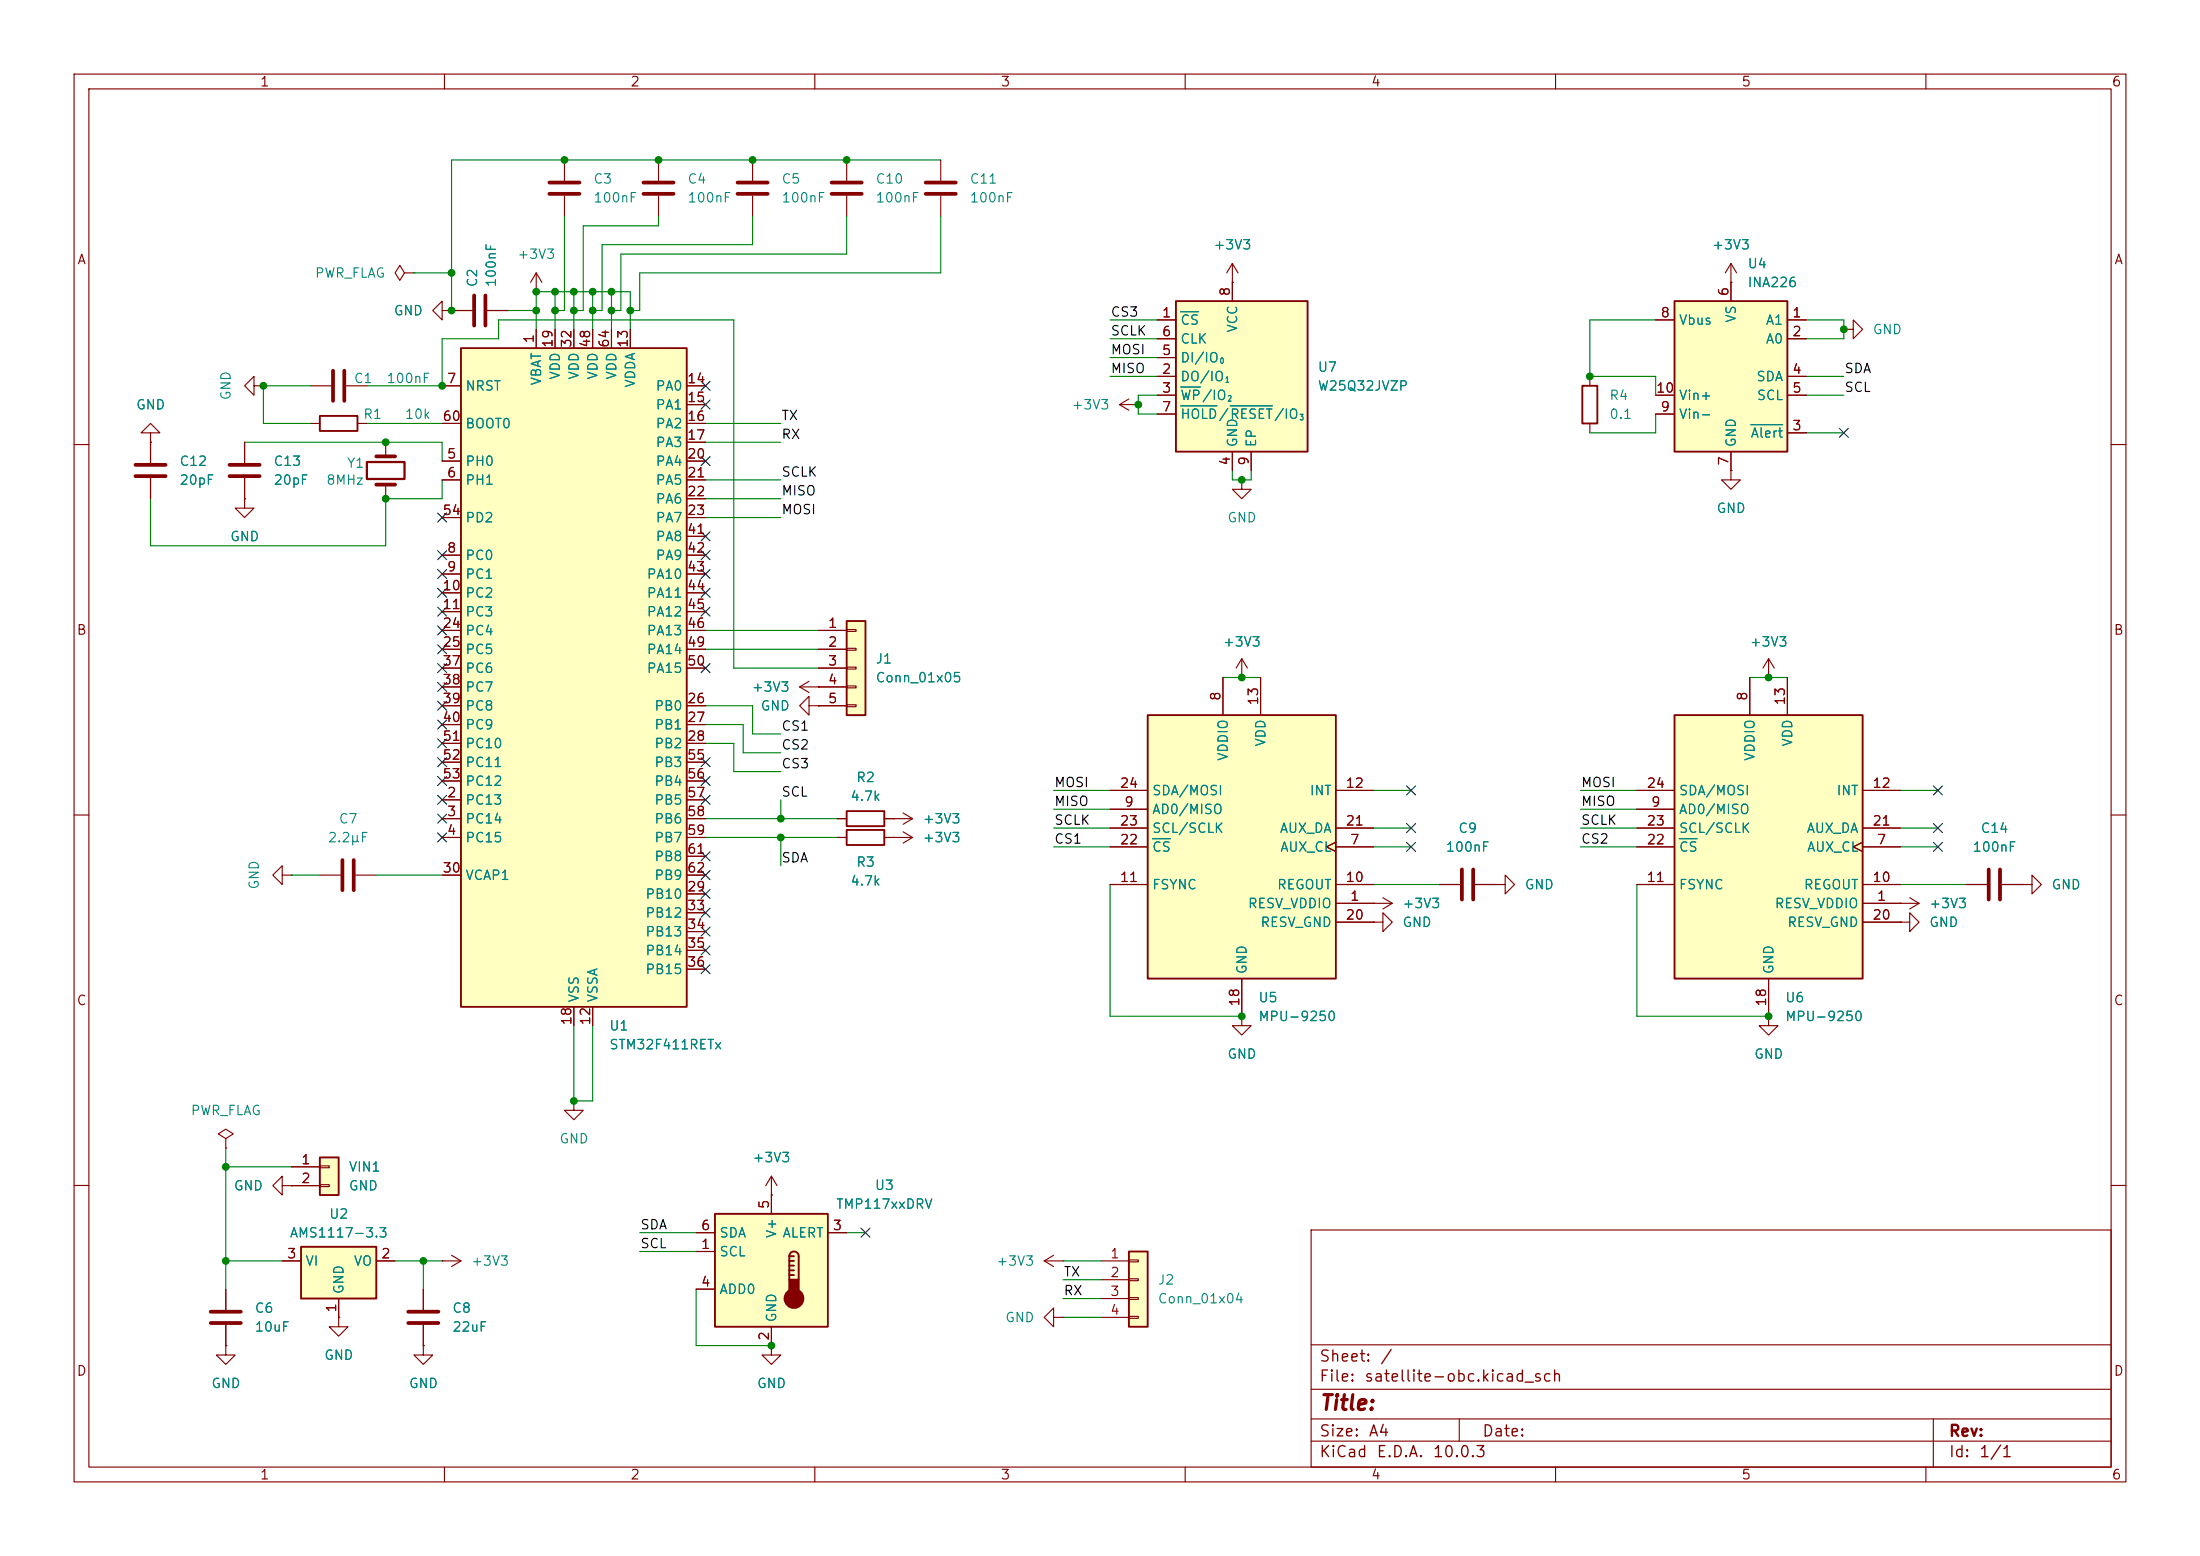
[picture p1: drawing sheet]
<svg xmlns="http://www.w3.org/2000/svg" width="297mm" height="210mm" viewBox="0 0 297 210" stroke-linecap="round" stroke-linejoin="round" font-family="sans-serif">
<g fill="none" stroke="#840000" stroke-width=".15">
<path d="M10 10h277v190h-277zM12 12h273v186h-273zM60 10v2M110 10v2M160 10v2M210 10v2M260 10v2M10 60h2M285 60h2M10 110h2M285 110h2M30.5 153.7l1-.7-1-.6-1 .6 1 .7v1.2"/>
<path d="M30.5 154.9h.1M10 160h2M177 166h108v32h-108zM285 160h2M60 198v2M110 198v2M160 198v2M177 194.5h108M177 191.5h108M177 187.5h108M177 181.5h108M197 191.5v3"/>
<path d="M210 198v2M260 198v2M261 191.5v6.5"/>
</g>
<path d="M154.9 96.5h25.4v35.6h-25.4z" fill="#ffffc2"/>
<path d="M154.9 96.5h25.4v35.6h-25.4z" fill="none" stroke="#840000" stroke-width=".25"/>
<g fill="none" stroke="#840000" stroke-width=".15">
<path d="M127 21.6v2.8M127 26.4v2.8M166.4 38.1h.1M166.4 35.6l-.8 1.2M166.4 35.6l.7 1.2M166.4 35.6v2.5M165.1 91.4v5.1M170.2 91.4v5.1M149.9 114.3h5M149.9 109.2h5M149.9 119.4h5M149.9 106.7h5"/>
<path d="M149.9 111.8h5M180.3 113.7l-1.2 .6 1.2 .6M180.3 114.3h5.1M180.3 119.4h5.1M180.3 106.7h5.1M180.3 111.8h5.1M167.6 132.1v5.1M180.3 121.9h5.1M180.3 124.5h5.1"/>
</g>
<path d="M155.6 113.2h2.4" fill="none" stroke="#008484" stroke-width=".15"/>
<path d="M125 24.6h4M125 26.2h4" fill="none" stroke="#840000" stroke-width=".51"/>
<path d="M158.7 40.6h17.8v20.4h-17.8z" fill="#ffffc2"/>
<path d="M158.7 40.6h17.8v20.4h-17.8z" fill="none" stroke="#840000" stroke-width=".25"/>
<g fill="none" stroke="#840000" stroke-width=".15">
<path d="M166.4 38.1v2.5M156.2 43.2h2.5M156.2 50.8h2.5M156.2 53.3h2.5M156.2 48.3h2.5M156.2 45.7h2.5M156.2 55.9h2.5M166.4 61v2.5M168.9 61v2.5M38.1 118.1v-1.3l-1.3 1.3 1.3 1.3v-1.3h1.3M39.4 118.1h.1M265.4 119.4h2.8"/>
<path d="M270.3 119.4h2.7M30.5 174v2.8M30.5 178.8v2.8M45.7 177.8v1.3h1.3l-1.3 1.2-1.3-1.2h1.3M45.7 177.8h.1M30.5 181.6v1.3h1.2l-1.2 1.3-1.3-1.3h1.3M30.5 181.6h.1"/>
</g>
<path d="M159.4 42.1h2.4M159.4 52.2h2.7M159.4 54.8h4.9M166.1 54.8h5.7" fill="none" stroke="#008484" stroke-width=".15"/>
<path d="M268.5 117.3v4.1M270 117.3v4.1M28.4 177h4.1M28.4 178.6h4.1" fill="none" stroke="#840000" stroke-width=".51"/>
<path d="M40.6 168.3h10.2v7h-10.2z" fill="#ffffc2"/>
<path d="M40.6 168.3h10.2v7h-10.2z" fill="none" stroke="#840000" stroke-width=".25"/>
<path d="M38.1 170.2h2.5M45.7 175.3v2.5M50.8 170.2h2.5" fill="none" stroke="#840000" stroke-width=".15"/>
<path d="M43.2 156.2h2.5v5.1h-2.5z" fill="#ffffc2"/>
<path d="M43.2 56.1h5.1v2.1h-5.1zM43.2 156.2h2.5v5.1h-2.5z" fill="none" stroke="#840000" stroke-width=".25"/>
<g fill="none" stroke="#840000" stroke-width=".15">
<path d="M20.3 58.4h1.3l-1.3-1.2-1.3 1.2h1.3v1.3M20.3 59.7h.1M20.3 59.7v2.8M33 59.7v2.8M34.3 52.1v-1.3l-1.3 1.3 1.3 1.2v-1.2h1.3M35.6 52.1h.1M41.9 57.2h1.3M48.3 57.2h1.2M52.1 59.7v1.9M248.9 44.5h1.3v-1.3l1.3 1.3-1.3 1.2v-1.2M248.9 44.5h.1M20.3 64.5v2.8"/>
<path d="M33 67.3v1.3h1.3l-1.3 1.3-1.3-1.3h1.3M33 67.3h.1M33 64.5v2.8M52.1 65.4v1.9M167.6 64.8v1.2h1.3l-1.3 1.3-1.2-1.3h1.2M167.6 64.8h.1M167.6 91.4h.1M167.6 88.9l-.7 1.3M167.6 88.9l.8 1.3M167.6 88.9v2.5M39.4 157.5h3.8M43.2 157.4h1.2v.2h-1.2z"/>
<path d="M43.2 159.9h1.2v.2h-1.2zM38.1 160v-1.2l-1.3 1.2 1.3 1.3v-1.3h1.3M39.4 160h.1M39.4 160h3.8M57.1 174v2.8M57.1 178.8v2.8M59.7 170.2h.1M59.7 170.2h2.5M61 169.4l1.2 .8M62.2 170.2l-1.2 .7M142.2 177.8v-1.3l-1.2 1.3 1.2 1.3v-1.3h1.3M143.5 177.8h.1"/>
<path d="M57.1 181.6v1.3h1.3l-1.3 1.3-1.2-1.3h1.2M57.1 181.6h.1"/>
</g>
<path d="M18.3 62.7h4.1M18.3 64.3h4.1M31 62.7h4.1M31 64.3h4.1M50.8 61.6h2.5M50.8 65.4h2.5M55.1 177h4.1M55.1 178.6h4.1" fill="none" stroke="#840000" stroke-width=".51"/>
<path d="M49.5 62.4h5.1v2.2h-5.1z" fill="none" stroke="#840000" stroke-width=".3"/>
<path d="M152.4 168.9h2.5v10.2h-2.5z" fill="#ffffc2"/>
<path d="M152.4 168.9h2.5v10.2h-2.5z" fill="none" stroke="#840000" stroke-width=".25"/>
<path d="M148.6 170.2h3.8M148.6 172.7h3.8M148.6 175.3h3.8M148.6 177.8h3.8M152.4 170.1h1.3v.2h-1.3zM152.4 172.6h1.3v.2h-1.3zM152.4 175.1h1.3v.3h-1.3zM152.4 177.7h1.3v.2h-1.3z" fill="none" stroke="#840000" stroke-width=".15"/>
<path d="M226.1 96.5h25.4v35.6h-25.4z" fill="#ffffc2"/>
<path d="M226.1 96.5h25.4v35.6h-25.4z" fill="none" stroke="#840000" stroke-width=".25"/>
<g fill="none" stroke="#840000" stroke-width=".15">
<path d="M233.7 38.1h.1M233.7 35.6l-.8 1.2M233.7 35.6l.7 1.2M233.7 35.6v2.5M236.2 91.4v5.1M238.8 91.4h.1M238.8 88.9v2.5M238.8 88.9l-.8 1.3M238.8 88.9l.7 1.3M241.3 91.4v5.1M221 114.3h5.1M221 109.2h5.1"/>
<path d="M221 119.4h5.1M221 106.7h5.1M221 111.8h5.1M251.5 113.7l-1.3 .6 1.3 .6M251.5 114.3h5M251.5 119.4h5M251.5 106.7h5M251.5 111.8h5M238.8 132.1v5.1M251.5 121.9h5M251.5 124.5h5M77.5 148.6v1.3h1.2l-1.2 1.2-1.3-1.2h1.3"/>
<path d="M77.5 148.6h.1M104.1 158.8l-.7 1.2M104.1 158.8l.8 1.2M104.1 158.8v2.5M104.1 161.3h.1M141 170.2l1.2 .7M141 170.2h2.5M142.2 169.4l-1.2 .8M143.5 170.2h.1"/>
</g>
<path d="M226.7 113.2h2.4" fill="none" stroke="#008484" stroke-width=".15"/>
<path d="M226.1 40.6h15.2v20.4h-15.2z" fill="#ffffc2"/>
<path d="M226.1 40.6h15.2v20.4h-15.2z" fill="none" stroke="#840000" stroke-width=".25"/>
<path d="M233.7 38.1v2.5M223.5 43.2h2.6M223.5 53.3h2.6M223.5 55.9h2.6M241.3 43.2h2.5M241.3 45.7h2.5M241.3 58.4h2.5M241.3 50.8h2.5M241.3 53.3h2.5M233.7 61v2.5" fill="none" stroke="#840000" stroke-width=".15"/>
<path d="M236.4 57.3h4.3" fill="none" stroke="#008484" stroke-width=".15"/>
<path d="M96.5 163.8h15.3v15.3h-15.3z" fill="#ffffc2"/>
<path d="M114.3 112h5.1v2h-5.1zM114.3 109.5h5.1v2h-5.1zM96.5 163.8h15.3v15.3h-15.3zM106.6 169.5a.64 .64 0 0 1 .6-.6 .64 .64 0 0 1 .6 .6v3.2M106.6 169.5v3.2M106.6 169.5h.6M106.6 170.2h.6M106.6 170.8h.6M106.6 171.5h.6M106.6 172.1h.6" fill="none" stroke="#840000" stroke-width=".25"/>
<g fill="#840000" stroke="#840000" stroke-width=".25">
<path d="M106.6 172.7h1.2v1.9h-1.2z"/>
<circle cx="107.2" cy="175.3" r="1.27"/>
</g>
<g fill="none" stroke="#840000" stroke-width=".15">
<path d="M76.2 21.6v2.8M76.2 26.4v2.8M151.1 54.6l1.3 .8M151.1 54.6h2.6M152.4 53.8l-1.3 .8M153.7 54.6h.1M107.9 92.7l1.3 .8M107.9 92.7h2.6M109.2 95.3v-1.3l-1.3 1.3 1.3 1.2v-1.2h1.3M109.2 91.9l-1.3 .8M110.5 92.7h.1M110.5 95.3h.1"/>
<path d="M113 113h1.3M113 110.5h1.3M119.4 113h3.8M119.4 110.5h3.8M120.6 113h.1M120.6 110.5h.1M121.9 112.3l1.3 .7M121.9 109.7l1.3 .8M123.2 113l-1.3 .8M123.2 110.5l-1.3 .8M194.3 119.4h2.8M199.1 119.4h2.8"/>
<path d="M201.9 119.4h1.3v-1.3l1.3 1.3-1.3 1.3v-1.3M201.9 119.4h.1M167.6 137.2v1.2h1.3l-1.3 1.3-1.2-1.3h1.2M167.6 137.2h.1M185.4 121.9h.1M185.4 124.5h1.3v-1.3l1.3 1.3-1.3 1.2v-1.2M185.4 124.5h.1M185.4 121.9h2.6M186.7 121.2l1.3 .7M188 121.9l-1.3 .8M238.8 137.2v1.2h1.2l-1.2 1.3-1.3-1.3h1.3M238.8 137.2h.1"/>
<path d="M94 168.9h2.5M94 166.4h2.5M94 174h2.5M104.1 161.3v2.5M104.1 179.1v2.5M111.8 166.4h2.5M104.1 181.6v1.3h1.3l-1.3 1.3-1.2-1.3h1.2M104.1 181.6h.1"/>
</g>
<path d="M74.2 24.6h4M74.2 26.2h4M197.4 117.3v4.1M198.9 117.3v4.1" fill="none" stroke="#840000" stroke-width=".51"/>
<path d="M114.3 83.8h2.5v12.7h-2.5z" fill="#ffffc2"/>
<path d="M213.6 52.1h2v5.1h-2zM114.3 83.8h2.5v12.7h-2.5z" fill="none" stroke="#840000" stroke-width=".25"/>
<g fill="none" stroke="#840000" stroke-width=".15">
<path d="M54.6 36.8l-.6-1-.7 1 .7 1 .6-1h1.3M55.9 36.8h.1M72.4 39.4h.1M72.4 36.8l-.8 1.3M72.4 36.8l.8 1.3M72.4 36.8v2.6M88.9 21.6v2.8M88.9 26.4v2.8M101.6 21.6v2.8M101.6 26.4v2.8M114.3 21.6v2.8M114.3 26.4v2.8"/>
<path d="M41.9 52.1h2.8M46.7 52.1h2.8M59.7 41.9v-1.3l-1.3 1.3 1.3 1.3v-1.3h1.3M61 41.9h.1M61 41.9h2.8M65.8 41.9h2.8M214.6 50.8v1.3M214.6 57.2v1.2M233.7 63.5v1.3h1.2l-1.2 1.2-1.3-1.2h1.3M233.7 63.5h.1M110.5 85.1h3.8M110.5 87.6h3.8"/>
<path d="M110.5 90.2h3.8M110.5 92.7h3.8M110.5 95.3h3.8M114.3 85h1.3v.2h-1.3zM114.3 87.5h1.3v.3h-1.3zM114.3 90h1.3v.3h-1.3zM114.3 92.6h1.3v.2h-1.3zM114.3 95.1h1.3v.3h-1.3zM43.2 118.1h2.8M48 118.1h2.8M273 119.4h1.3v-1.3l1.3 1.3-1.3 1.3v-1.3M273 119.4h.1"/>
</g>
<path d="M64 39.9v4M65.5 39.9v4M86.9 24.6h4M86.9 26.2h4M99.6 24.6h4M99.6 26.2h4M112.3 24.6h4M112.3 26.2h4M45 50v4.1M46.5 50v4.1M46.2 116.1v4M47.8 116.1v4" fill="none" stroke="#840000" stroke-width=".51"/>
<path d="M62.2 47h30.5v88.9h-30.5z" fill="#ffffc2"/>
<path d="M62.2 47h30.5v88.9h-30.5z" fill="none" stroke="#840000" stroke-width=".25"/>
<g fill="none" stroke="#840000" stroke-width=".15">
<path d="M166.4 38.1h.1M166.4 38.1v2.5M233.7 38.1h.1M233.7 38.1v2.5M20.3 59.7h.1M20.3 59.7v2.8M33 59.7v2.8M59.7 52.1h2.5M59.7 57.2h2.5M61 41.9h.1M61 41.9h2.8M65.8 41.9h2.8"/>
<path d="M72.4 44.5v2.5M74.9 44.5v2.5M77.5 44.5v2.5M80 44.5v2.5M82.5 44.5v2.5M85.1 44.5v2.5M92.7 52.1h2.5M92.7 54.6h2.5M92.7 57.2h2.5M92.7 59.7h2.5M156.2 43.2h2.5M156.2 50.8h2.5"/>
<path d="M156.2 53.3h2.5M156.2 48.3h2.5M156.2 45.7h2.5M156.2 55.9h2.5M223.5 43.2h2.6M223.5 53.3h2.6M223.5 55.9h2.6M241.3 43.2h2.5M241.3 50.8h2.5M241.3 53.3h2.5M241.3 45.7h2.5M241.3 58.4h2.5"/>
<path d="M20.3 64.5v2.8M33 67.3h.1M33 64.5v2.8M59.7 62.2h2.5M59.7 64.8h2.5M59.7 74.9h2.5M59.7 77.5h2.5M59.7 69.9h2.5M92.7 62.2h2.5M92.7 64.8h2.5M92.7 74.9h2.5M92.7 77.5h2.5"/>
<path d="M92.7 67.3h2.5M92.7 69.9h2.5M92.7 72.4h2.5M166.4 61v2.5M168.9 61v2.5M233.7 63.5h.1M233.7 61v2.5M59.7 80h2.5M59.7 82.6h2.5M59.7 85.1h2.5M59.7 87.6h2.5M59.7 95.3h2.5"/>
<path d="M59.7 97.8h2.5M59.7 90.2h2.5M59.7 92.7h2.5M92.7 80h2.5M92.7 82.6h2.5M92.7 85.1h2.5M92.7 87.6h2.5M92.7 95.3h2.5M92.7 97.8h2.5M92.7 90.2h2.5M110.5 92.7h.1M110.5 95.3h.1"/>
<path d="M110.5 85.1h3.8M110.5 87.6h3.8M110.5 95.3h3.8M110.5 90.2h3.8M110.5 92.7h3.8M165.1 91.4v5.1M167.6 91.4h.1M170.2 91.4v5.1M236.2 91.4v5.1M238.8 91.4h.1M241.3 91.4v5.1M59.7 108h2.5"/>
<path d="M59.7 110.5h2.5M59.7 113h2.5M59.7 100.3h2.5M59.7 118.1h2.5M59.7 102.9h2.5M59.7 105.4h2.5M92.7 108h2.5M92.7 110.5h2.5M92.7 113h2.5M92.7 100.3h2.5M92.7 118.1h2.5M92.7 102.9h2.5"/>
<path d="M92.7 105.4h2.5M92.7 115.6h2.5M113 110.5h1.3M113 113h1.3M119.4 110.5h1.2M119.4 113h1.2M120.6 113h.1M120.6 110.5h.1M149.9 114.3h5M149.9 109.2h5M149.9 119.4h5M149.9 106.7h5"/>
<path d="M149.9 111.8h5M180.3 113.7l-1.2 .6 1.2 .6M180.3 114.3h5.1M180.3 119.4h5.1M180.3 106.7h5.1M180.3 111.8h5.1M194.3 119.4h2.8M199.1 119.4h2.8M201.9 119.4h.1M221 114.3h5.1M221 109.2h5.1M221 119.4h5.1"/>
<path d="M221 106.7h5.1M221 111.8h5.1M251.5 113.7l-1.3 .6 1.3 .6M251.5 114.3h5M251.5 119.4h5M251.5 106.7h5M251.5 111.8h5M265.4 119.4h2.8M270.3 119.4h2.7M273 119.4h.1M77.5 135.9v2.5M80 135.9v2.5"/>
<path d="M92.7 120.7h2.5M92.7 123.2h2.5M92.7 125.7h2.5M92.7 128.3h2.5M92.7 130.8h2.5M167.6 137.2h.1M167.6 132.1v5.1M180.3 121.9h5.1M180.3 124.5h5.1M185.4 124.5h.1M185.4 121.9h.1M238.8 137.2h.1"/>
<path d="M238.8 132.1v5.1M251.5 121.9h7.6M251.5 124.5h5M256.5 124.5h1.3v-1.3l1.3 1.3-1.3 1.2v-1.2M256.5 124.5h.1M256.5 121.9h.1M257.8 121.2l1.3 .7M259.1 121.9l-1.3 .8M39.4 157.5h3.8M30.5 174v2.8M30.5 178.8v2.8M38.1 170.2h2.5"/>
<path d="M39.4 160h.1M39.4 160h3.8M45.7 177.8h.1M45.7 175.3v2.5M50.8 170.2h2.5M57.1 174v2.8M57.1 178.8v2.8M94 168.9h2.5M94 166.4h2.5M94 174h2.5M104.1 161.3h.1M104.1 161.3v2.5"/>
<path d="M104.1 179.1v2.5M111.8 166.4h2.5M30.5 181.6h.1M57.1 181.6h.1M104.1 181.6h.1"/>
</g>
<g fill="none" stroke="#008400" stroke-width=".15">
<path d="M55.9 36.8h5.1M74.9 39.4v5.1M76.2 29.2v12.7h-1.3M77.5 39.4v5.1M80 39.4v5.1M82.5 39.4v5.1M88.9 29.2v1.3h-10.2v11.4h-1.2M101.6 29.2v3.8h-20.3v8.9h-1.3M114.3 29.2v5.1h-30.5v7.6h-1.3M127 21.6h-66v20.3M127 29.2v7.6h-40.6v5.1h-1.3M33 59.7h26.7v2.5"/>
<path d="M41.9 52.1h-6.3v5.1h6.3M49.5 52.1h10.2v-6.4h7.6v-2.5h31.8v47h11.4M49.5 57.2h10.2M68.6 41.9h3.8M72.4 44.5v-5.1h12.7v5.1M95.2 59.7h10.2M95.2 57.2h10.2M149.9 45.7h6.3M149.9 48.3h6.3M149.9 43.2h6.3M149.9 50.8h6.3M156.2 53.3h-2.5v2.6h2.5"/>
<path d="M223.5 43.2h-8.9v7.6h8.9v2.5M223.5 55.9v2.5h-8.9M243.8 43.2h5.1v2.5h-5.1M243.8 53.3h5.1M243.8 50.8h5.1M243.8 58.4h5.1M59.7 64.8v2.5h-7.6v6.4h-31.8v-6.4M95.2 64.8h10.2M95.2 67.3h10.2M95.2 69.9h10.2M166.4 63.5v1.3h2.5v-1.3M95.2 97.8h5.1v3.8h5.1"/>
<path d="M95.2 95.3h6.4v3.8h3.8M95.2 87.6h15.3M95.2 85.1h15.3M165.1 91.4h5.1M236.2 91.4h5.1M39.4 118.1h3.8M50.8 118.1h8.9M95.2 100.3h3.9v3.8h6.3M95.2 110.5h17.8M95.2 113h17.8M105.4 108v2.5M105.4 113v3.8"/>
<path d="M142.2 106.7h7.7M142.2 111.8h7.7M142.2 114.3h7.7M142.2 109.2h7.7M149.9 119.4v17.8h17.7M185.4 106.7h5.1M185.4 111.8h5.1M185.4 114.3h5.1M185.4 119.4h8.9M213.4 106.7h7.6M213.4 111.8h7.6M213.4 114.3h7.6"/>
<path d="M213.4 109.2h7.6M221 119.4v17.8h17.8M256.5 106.7h5.1M256.5 111.8h5.1M256.5 114.3h5.1M256.5 119.4h8.9M77.5 138.4v10.2h2.5v-10.2M30.5 154.9v19.1M30.5 157.5h8.9M30.5 170.2h7.6M53.3 170.2h6.4M57.1 170.2v3.8"/>
<path d="M86.4 166.4h7.6M86.4 168.9h7.6M94 174v7.6h10.1M114.3 166.4h2.5M143.5 170.2h5.1M143.5 177.8h5.1M143.5 172.7h5.1M143.5 175.3h5.1"/>
</g>
<g fill="none" stroke="#000084" stroke-width=".15">
<path d="M94.6 51.5l1.3 1.2M94.6 54l1.3 1.2M95.9 51.5l-1.3 1.2M95.9 54l-1.3 1.2M248.3 57.8l1.2 1.2M249.5 57.8l-1.2 1.2M59.1 74.3l1.2 1.2M59.1 69.2l1.2 1.3M59.1 76.9l1.2 1.2M59.1 79.4l1.2 1.2M60.3 74.3l-1.2 1.2M60.3 69.2l-1.2 1.3"/>
<path d="M60.3 76.9l-1.2 1.2M60.3 79.4l-1.2 1.2M94.6 61.6l1.3 1.2M94.6 74.3l1.3 1.2M94.6 76.9l1.3 1.2M94.6 71.8l1.3 1.2M94.6 79.4l1.3 1.2M95.9 61.6l-1.3 1.2M95.9 74.3l-1.3 1.2M95.9 76.9l-1.3 1.2M95.9 71.8l-1.3 1.2M95.9 79.4l-1.3 1.2"/>
<path d="M59.1 84.5l1.2 1.2M59.1 81.9l1.2 1.3M59.1 87l1.2 1.2M59.1 89.6l1.2 1.2M59.1 99.7l1.2 1.2M59.1 94.6l1.2 1.3M59.1 97.2l1.2 1.2M59.1 92.1l1.2 1.2M60.3 84.5l-1.2 1.2M60.3 81.9l-1.2 1.3M60.3 87l-1.2 1.2M60.3 89.6l-1.2 1.2"/>
<path d="M60.3 99.7l-1.2 1.2M60.3 94.6l-1.2 1.3M60.3 97.2l-1.2 1.2M60.3 92.1l-1.2 1.2M94.6 81.9l1.3 1.3M94.6 89.6l1.3 1.2M95.9 81.9l-1.3 1.3M95.9 89.6l-1.3 1.2M59.1 104.8l1.2 1.2M59.1 107.3l1.2 1.3M59.1 112.4l1.2 1.2M59.1 102.3l1.2 1.2"/>
<path d="M59.1 109.9l1.2 1.2M60.3 104.8l-1.2 1.2M60.3 107.3l-1.2 1.3M60.3 112.4l-1.2 1.2M60.3 102.3l-1.2 1.2M60.3 109.9l-1.2 1.2M94.6 107.3l1.3 1.3M94.6 102.3l1.3 1.2M94.6 117.5l1.3 1.2M94.6 104.8l1.3 1.2M94.6 115l1.3 1.2M95.9 107.3l-1.3 1.3"/>
<path d="M95.9 102.3l-1.3 1.2M95.9 117.5l-1.3 1.2M95.9 104.8l-1.3 1.2M95.9 115l-1.3 1.2M189.9 111.2l1.2 1.2M189.9 113.7l1.2 1.2M189.9 106.1l1.2 1.2M191.1 111.2l-1.2 1.2M191.1 113.7l-1.2 1.2M191.1 106.1l-1.2 1.2M261 106.1l1.2 1.2M261 111.2l1.2 1.2"/>
<path d="M261 113.7l1.2 1.2M262.2 106.1l-1.2 1.2M262.2 111.2l-1.2 1.2M262.2 113.7l-1.2 1.2M94.6 122.6l1.3 1.2M94.6 120l1.3 1.3M94.6 125.1l1.3 1.2M94.6 127.7l1.3 1.2M94.6 130.2l1.3 1.2M95.9 122.6l-1.3 1.2M95.9 120l-1.3 1.3M95.9 125.1l-1.3 1.2"/>
<path d="M95.9 127.7l-1.3 1.2M95.9 130.2l-1.3 1.2M116.2 165.8l1.2 1.2M117.4 165.8l-1.2 1.2"/>
</g>
<path d="M159.4 42.1h2.4M159.4 52.2h2.7M159.4 54.8h4.9M166.1 54.8h5.7M236.4 57.3h4.3M155.6 113.2h2.4M226.7 113.2h2.4" fill="none" stroke="#008484" stroke-width=".15"/>
<g fill="#008400" stroke="#008400" stroke-width=".14">
<circle cx="101.6" cy="21.6" r=".46"/>
<circle cx="114.3" cy="21.6" r=".46"/>
<circle cx="167.6" cy="64.8" r=".46"/>
<circle cx="153.7" cy="54.6" r=".46"/>
<circle cx="248.9" cy="44.5" r=".46"/>
<circle cx="214.6" cy="50.8" r=".46"/>
<circle cx="238.8" cy="91.4" r=".46"/>
<circle cx="167.6" cy="137.2" r=".46"/>
<circle cx="238.8" cy="137.2" r=".46"/>
<circle cx="167.6" cy="91.4" r=".46"/>
<circle cx="105.4" cy="113" r=".46"/>
<circle cx="105.4" cy="110.5" r=".46"/>
<circle cx="72.4" cy="41.9" r=".46"/>
<circle cx="59.7" cy="52.1" r=".46"/>
<circle cx="74.9" cy="41.9" r=".46"/>
<circle cx="74.9" cy="39.4" r=".46"/>
<circle cx="72.4" cy="39.4" r=".46"/>
<circle cx="61" cy="41.9" r=".46"/>
<circle cx="52.1" cy="59.7" r=".46"/>
<circle cx="76.2" cy="21.6" r=".46"/>
<circle cx="61" cy="36.8" r=".46"/>
<circle cx="82.5" cy="39.4" r=".46"/>
<circle cx="88.9" cy="21.6" r=".46"/>
<circle cx="77.5" cy="39.4" r=".46"/>
<circle cx="104.1" cy="181.6" r=".46"/>
<circle cx="77.5" cy="148.6" r=".46"/>
<circle cx="77.5" cy="41.9" r=".46"/>
<circle cx="85.1" cy="41.9" r=".46"/>
<circle cx="80" cy="41.9" r=".46"/>
<circle cx="82.5" cy="41.9" r=".46"/>
<circle cx="80" cy="39.4" r=".46"/>
<circle cx="35.6" cy="52.1" r=".46"/>
<circle cx="52.1" cy="67.3" r=".46"/>
<circle cx="57.1" cy="170.2" r=".46"/>
<circle cx="30.5" cy="157.5" r=".46"/>
<circle cx="30.5" cy="170.2" r=".46"/>
</g>
<text font-size="2" fill="#840000" x="178" y="190.8">Title:</text>
<g font-size="1.5" fill="#840000">
<text x="178" y="184.2">Sheet:</text>
<text x="186.2" y="184.2">/</text>
<text x="178" y="186.9">File:</text>
<text x="184.1" y="186.9">satellite-obc.kicad_sch</text>
<text x="178" y="197.1">KiCad</text>
<text x="178" y="194.3">Size:</text>
<text x="184.7" y="194.3">A4</text>
<text x="185.7" y="197.1">E.D.A.</text>
<text x="193.3" y="197.1">10.0.3</text>
<text x="200" y="194.3">Date:</text>
<text x="263" y="194.3">Rev:</text>
<text x="263" y="197.1">Id:</text>
<text x="267.1" y="197.1">1/1</text>
</g>
<g font-size="1.3" fill="#840000">
<text x="35" y="12">1</text>
<text x="85" y="12">2</text>
<text x="135" y="12">3</text>
<text x="185" y="12">4</text>
<text x="235" y="12">5</text>
<text x="285" y="12">6</text>
<text x="10.3" y="36">A</text>
<text x="285.3" y="36">A</text>
<text x="166.3" y="40.1" transform="rotate(-90 166.3 40.1)">8</text>
<text x="233.7" y="40.1" transform="rotate(-90 233.7 40.1)">6</text>
<text x="72.4" y="46.4" transform="rotate(-90 72.4 46.4)">1</text>
<text x="74.9" y="47" transform="rotate(-90 74.9 47)">19</text>
<text x="77.4" y="47" transform="rotate(-90 77.4 47)">32</text>
<text x="80" y="47" transform="rotate(-90 80 47)">48</text>
<text x="82.5" y="47" transform="rotate(-90 82.5 47)">64</text>
<text x="85.1" y="47" transform="rotate(-90 85.1 47)">13</text>
<text x="156.8" y="43.2">1</text>
<text x="156.8" y="45.7">6</text>
<text x="224.1" y="43.2">8</text>
<text x="241.9" y="43.2">1</text>
<text x="241.9" y="45.7">2</text>
<text x="60.3" y="52">7</text>
<text x="92.7" y="52">14</text>
<text x="156.8" y="50.8">2</text>
<text x="156.8" y="53.3">3</text>
<text x="156.8" y="48.2">5</text>
<text x="223.5" y="53.3">10</text>
<text x="241.9" y="50.8">4</text>
<text x="241.9" y="53.3">5</text>
<text x="59.6" y="57.1">60</text>
<text x="92.7" y="54.6">15</text>
<text x="92.7" y="57.1">16</text>
<text x="92.7" y="59.7">17</text>
<text x="156.8" y="55.9">7</text>
<text x="224.1" y="55.9">9</text>
<text x="241.9" y="58.4">3</text>
<text x="60.3" y="62.2">5</text>
<text x="60.3" y="64.7">6</text>
<text x="92.7" y="62.2">20</text>
<text x="92.7" y="64.7">21</text>
<text x="166.3" y="62.9" transform="rotate(-90 166.3 62.9)">4</text>
<text x="168.9" y="62.9" transform="rotate(-90 168.9 62.9)">9</text>
<text x="233.7" y="62.9" transform="rotate(-90 233.7 62.9)">7</text>
<text x="59.6" y="69.8">54</text>
<text x="92.7" y="67.3">22</text>
<text x="92.7" y="69.8">23</text>
<text x="60.3" y="74.9">8</text>
<text x="60.3" y="77.4">9</text>
<text x="92.7" y="72.4">41</text>
<text x="92.7" y="74.9">42</text>
<text x="92.7" y="77.4">43</text>
<text x="59.6" y="80">10</text>
<text x="59.6" y="82.5">11</text>
<text x="92.7" y="80">44</text>
<text x="92.7" y="82.5">45</text>
<text x="10.3" y="86">B</text>
<text x="59.6" y="85.1">24</text>
<text x="59.6" y="87.6">25</text>
<text x="92.7" y="85.1">46</text>
<text x="92.7" y="87.6">49</text>
<text x="111.7" y="85.1">1</text>
<text x="111.7" y="87.6">2</text>
<text x="285.3" y="86">B</text>
<text x="59.6" y="90.1">37</text>
<text x="59.6" y="92.7">38</text>
<text x="59.6" y="95.2">39</text>
<text x="92.7" y="95.2">26</text>
<text x="92.7" y="90.1">50</text>
<text x="111.7" y="90.1">3</text>
<text x="111.7" y="92.7">4</text>
<text x="111.7" y="95.2">5</text>
<text x="165.1" y="94.7" transform="rotate(-90 165.1 94.7)">8</text>
<text x="170.2" y="95.3" transform="rotate(-90 170.2 95.3)">13</text>
<text x="236.2" y="94.7" transform="rotate(-90 236.2 94.7)">8</text>
<text x="241.3" y="95.3" transform="rotate(-90 241.3 95.3)">13</text>
<text x="59.6" y="97.8">40</text>
<text x="59.6" y="100.3">51</text>
<text x="92.7" y="97.8">27</text>
<text x="92.7" y="100.3">28</text>
<text x="59.6" y="102.8">52</text>
<text x="59.6" y="105.4">53</text>
<text x="60.3" y="107.9">2</text>
<text x="92.7" y="102.8">55</text>
<text x="92.7" y="105.4">56</text>
<text x="92.7" y="107.9">57</text>
<text x="151.1" y="106.7">24</text>
<text x="181.6" y="106.7">12</text>
<text x="222.2" y="106.7">24</text>
<text x="252.7" y="106.7">12</text>
<text x="60.3" y="110.5">3</text>
<text x="60.3" y="113">4</text>
<text x="92.7" y="110.5">58</text>
<text x="92.7" y="113">59</text>
<text x="151.1" y="111.7">23</text>
<text x="151.7" y="109.2">9</text>
<text x="181.6" y="111.7">21</text>
<text x="222.2" y="111.7">23</text>
<text x="222.8" y="109.2">9</text>
<text x="252.7" y="111.7">21</text>
<text x="59.6" y="118.1">30</text>
<text x="92.7" y="115.5">61</text>
<text x="92.7" y="118.1">62</text>
<text x="151.1" y="119.4">11</text>
<text x="151.1" y="114.3">22</text>
<text x="181.6" y="119.4">10</text>
<text x="182.2" y="114.3">7</text>
<text x="222.2" y="119.4">11</text>
<text x="222.2" y="114.3">22</text>
<text x="252.7" y="119.4">10</text>
<text x="253.3" y="114.3">7</text>
<text x="92.7" y="120.6">29</text>
<text x="92.7" y="123.2">33</text>
<text x="92.7" y="125.7">34</text>
<text x="181.6" y="124.4">20</text>
<text x="182.2" y="121.9">1</text>
<text x="252.7" y="124.4">20</text>
<text x="253.3" y="121.9">1</text>
<text x="92.7" y="128.2">35</text>
<text x="92.7" y="130.8">36</text>
<text x="10.3" y="136">C</text>
<text x="167.6" y="135.9" transform="rotate(-90 167.6 135.9)">18</text>
<text x="238.7" y="135.9" transform="rotate(-90 238.7 135.9)">18</text>
<text x="285.3" y="136">C</text>
<text x="77.4" y="138.5" transform="rotate(-90 77.4 138.5)">18</text>
<text x="80" y="138.5" transform="rotate(-90 80 138.5)">12</text>
<text x="40.6" y="157.5">1</text>
<text x="40.6" y="160">2</text>
<text x="94.5" y="166.3">6</text>
<text x="104.1" y="163.3" transform="rotate(-90 104.1 163.3)">5</text>
<text x="112.3" y="166.3">3</text>
<text x="38.7" y="170.2">3</text>
<text x="51.4" y="170.2">2</text>
<text x="94.5" y="168.9">1</text>
<text x="94.5" y="174">4</text>
<text x="149.8" y="170.2">1</text>
<text x="149.8" y="172.7">2</text>
<text x="45.7" y="177.2" transform="rotate(-90 45.7 177.2)">1</text>
<text x="149.8" y="175.2">3</text>
<text x="149.8" y="177.8">4</text>
<text x="10.3" y="186">D</text>
<text x="104.1" y="181" transform="rotate(-90 104.1 181)">2</text>
<text x="285.3" y="186">D</text>
<text x="35" y="200">1</text>
<text x="85" y="200">2</text>
<text x="135" y="200">3</text>
<text x="185" y="200">4</text>
<text x="235" y="200">5</text>
<text x="285" y="200">6</text>
</g>
<g font-size="1.3" fill="#008484">
<text x="80" y="25.1">C3</text>
<text x="80" y="27.6">100nF</text>
<text x="92.7" y="25.1">C4</text>
<text x="92.7" y="27.6">100nF</text>
<text x="105.4" y="25.1">C5</text>
<text x="105.4" y="27.6">100nF</text>
<text x="118.1" y="27.6">100nF</text>
<text x="118.1" y="25.1">C10</text>
<text x="130.8" y="27.6">100nF</text>
<text x="130.8" y="25.1">C11</text>
<text x="69.7" y="35.3">+3V3</text>
<text x="163.7" y="34">+3V3</text>
<text x="231" y="34">+3V3</text>
<text x="42.4" y="37.8">PWR_FLAG</text>
<text x="64.7" y="38.9" transform="rotate(-90 64.7 38.9)">C2</text>
<text x="67.3" y="38.9" transform="rotate(-90 67.3 38.9)">100nF</text>
<text x="235.8" y="36.5">U4</text>
<text x="235.8" y="39.1">INA226</text>
<text x="53.1" y="42.9">GND</text>
<text x="159.3" y="44.2">CS</text>
<text x="159.3" y="46.7">CLK</text>
<text x="167.3" y="45" transform="rotate(-90 167.3 45)">VCC</text>
<text x="226.6" y="44.2">Vbus</text>
<text x="234.7" y="43.6" transform="rotate(-90 234.7 43.6)">VS</text>
<text x="238.3" y="44.2">A1</text>
<text x="238.3" y="46.7">A0</text>
<text x="252.7" y="45.4">GND</text>
<text x="47.7" y="52">C1</text>
<text x="52.1" y="52">100nF</text>
<text x="62.7" y="53">NRST</text>
<text x="73.4" y="52.1" transform="rotate(-90 73.4 52.1)">VBAT</text>
<text x="75.9" y="51.3" transform="rotate(-90 75.9 51.3)">VDD</text>
<text x="78.4" y="51.3" transform="rotate(-90 78.4 51.3)">VDD</text>
<text x="81" y="51.3" transform="rotate(-90 81 51.3)">VDD</text>
<text x="83.5" y="51.3" transform="rotate(-90 83.5 51.3)">VDD</text>
<text x="86.1" y="52.4" transform="rotate(-90 86.1 52.4)">VDDA</text>
<text x="88.4" y="53">PA0</text>
<text x="159.3" y="51.8">DO/IO</text>
<text x="159.3" y="49.2">DI/IO</text>
<text x="177.8" y="50.5">U7</text>
<text x="177.8" y="53">W25Q32JVZP</text>
<text x="237" y="51.8">SDA</text>
<text x="18.3" y="55.6">GND</text>
<text x="31.5" y="54.1" transform="rotate(-90 31.5 54.1)">GND</text>
<text x="49" y="56.9">R1</text>
<text x="54.6" y="56.9">10k</text>
<text x="62.7" y="58.1">BOOT0</text>
<text x="88.4" y="55.6">PA1</text>
<text x="88.4" y="58.1">PA2</text>
<text x="144.6" y="55.6">+3V3</text>
<text x="159.3" y="54.3">WP/IO</text>
<text x="159.3" y="56.9">HOLD/RESET/IO</text>
<text x="217.2" y="54.3">R4</text>
<text x="217.2" y="56.9">0.1</text>
<text x="226.6" y="56.9">Vin-</text>
<text x="226.6" y="54.3">Vin+</text>
<text x="236.2" y="59.4">Alert</text>
<text x="237.1" y="54.3">SCL</text>
<text x="24.1" y="63.2">C12</text>
<text x="24.1" y="65.7">20pF</text>
<text x="36.8" y="63.2">C13</text>
<text x="36.8" y="65.7">20pF</text>
<text x="44" y="65.7">8MHz</text>
<text x="46.7" y="63.5">Y1</text>
<text x="62.7" y="63.2">PH0</text>
<text x="62.7" y="65.7">PH1</text>
<text x="88.4" y="60.7">PA3</text>
<text x="88.4" y="63.2">PA4</text>
<text x="88.4" y="65.7">PA5</text>
<text x="167.3" y="60.5" transform="rotate(-90 167.3 60.5)">GND</text>
<text x="169.9" y="60.5" transform="rotate(-90 169.9 60.5)">EP</text>
<text x="234.7" y="60.5" transform="rotate(-90 234.7 60.5)">GND</text>
<text x="62.7" y="70.8">PD2</text>
<text x="88.4" y="68.3">PA6</text>
<text x="88.4" y="70.8">PA7</text>
<text x="165.6" y="70.8">GND</text>
<text x="231.6" y="69.6">GND</text>
<text x="31" y="73.4">GND</text>
<text x="62.7" y="75.9">PC0</text>
<text x="88.4" y="73.4">PA8</text>
<text x="88.4" y="75.9">PA9</text>
<text x="62.7" y="78.4">PC1</text>
<text x="62.7" y="81">PC2</text>
<text x="62.7" y="83.5">PC3</text>
<text x="87.2" y="78.4">PA10</text>
<text x="87.2" y="81">PA11</text>
<text x="87.2" y="83.5">PA12</text>
<text x="62.7" y="86.1">PC4</text>
<text x="62.7" y="88.6">PC5</text>
<text x="87.2" y="86.1">PA13</text>
<text x="87.2" y="88.6">PA14</text>
<text x="118.1" y="89.9">J1</text>
<text x="165" y="87.6">+3V3</text>
<text x="236.1" y="87.6">+3V3</text>
<text x="62.7" y="91.1">PC6</text>
<text x="62.7" y="93.7">PC7</text>
<text x="87.2" y="91.1">PA15</text>
<text x="101.4" y="93.7">+3V3</text>
<text x="118.1" y="92.4">Conn_01x05</text>
<text x="62.7" y="96.2">PC8</text>
<text x="62.7" y="98.8">PC9</text>
<text x="62.7" y="101.3">PC10</text>
<text x="88.2" y="96.2">PB0</text>
<text x="88.2" y="98.8">PB1</text>
<text x="88.2" y="101.3">PB2</text>
<text x="102.6" y="96.2">GND</text>
<text x="171.2" y="100.9" transform="rotate(-90 171.2 100.9)">VDD</text>
<text x="242.3" y="100.9" transform="rotate(-90 242.3 100.9)">VDD</text>
<text x="62.7" y="103.8">PC11</text>
<text x="62.7" y="106.4">PC12</text>
<text x="88.2" y="103.8">PB3</text>
<text x="88.2" y="106.4">PB4</text>
<text x="115.5" y="105.9">R2</text>
<text x="155.4" y="107.7">SDA/MOSI</text>
<text x="166.1" y="102.8" transform="rotate(-90 166.1 102.8)">VDDIO</text>
<text x="176.7" y="107.7">INT</text>
<text x="226.6" y="107.7">SDA/MOSI</text>
<text x="237.2" y="102.8" transform="rotate(-90 237.2 102.8)">VDDIO</text>
<text x="247.8" y="107.7">INT</text>
<text x="45.6" y="111.5">C7</text>
<text x="62.7" y="108.9">PC13</text>
<text x="62.7" y="111.5">PC14</text>
<text x="88.2" y="108.9">PB5</text>
<text x="88.2" y="111.5">PB6</text>
<text x="114.7" y="108.4">4.7k</text>
<text x="124.5" y="111.5">+3V3</text>
<text x="155.4" y="110.2">AD0/MISO</text>
<text x="155.4" y="112.7">SCL/SCLK</text>
<text x="172.7" y="112.7">AUX_DA</text>
<text x="196.8" y="112.7">C9</text>
<text x="226.6" y="110.2">AD0/MISO</text>
<text x="226.6" y="112.7">SCL/SCLK</text>
<text x="243.8" y="112.7">AUX_DA</text>
<text x="267.3" y="112.7">C14</text>
<text x="44.2" y="114">2.2µF</text>
<text x="62.7" y="114">PC15</text>
<text x="62.7" y="119.1">VCAP1</text>
<text x="88.2" y="114">PB7</text>
<text x="88.2" y="116.5">PB8</text>
<text x="88.2" y="119.1">PB9</text>
<text x="114.7" y="119.8">4.7k</text>
<text x="115.5" y="117.3">R3</text>
<text x="124.5" y="114">+3V3</text>
<text x="155.4" y="115.3">CS</text>
<text x="172.7" y="115.3">AUX_CL</text>
<text x="195.1" y="115.3">100nF</text>
<text x="226.6" y="115.3">CS</text>
<text x="243.9" y="115.3">AUX_CL</text>
<text x="266.2" y="115.3">100nF</text>
<text x="35.3" y="120.1" transform="rotate(-90 35.3 120.1)">GND</text>
<text x="87" y="121.6">PB10</text>
<text x="87" y="124.2">PB12</text>
<text x="155.4" y="120.4">FSYNC</text>
<text x="168.4" y="122.9">RESV_VDDIO</text>
<text x="170.1" y="125.4">RESV_GND</text>
<text x="172.3" y="120.4">REGOUT</text>
<text x="189.2" y="125.4">GND</text>
<text x="189.2" y="122.9">+3V3</text>
<text x="205.7" y="120.4">GND</text>
<text x="226.6" y="120.4">FSYNC</text>
<text x="239.5" y="122.9">RESV_VDDIO</text>
<text x="241.2" y="125.4">RESV_GND</text>
<text x="243.4" y="120.4">REGOUT</text>
<text x="260.4" y="125.4">GND</text>
<text x="260.4" y="122.9">+3V3</text>
<text x="276.9" y="120.4">GND</text>
<text x="87" y="126.7">PB13</text>
<text x="87" y="129.2">PB14</text>
<text x="87" y="131.8">PB15</text>
<text x="168.6" y="131.6" transform="rotate(-90 168.6 131.6)">GND</text>
<text x="239.7" y="131.6" transform="rotate(-90 239.7 131.6)">GND</text>
<text x="78.4" y="135.4" transform="rotate(-90 78.4 135.4)">VSS</text>
<text x="81" y="135.4" transform="rotate(-90 81 135.4)">VSSA</text>
<text x="169.8" y="135.6">U5</text>
<text x="240.9" y="135.6">U6</text>
<text x="82.2" y="141.9">STM32F411RETx</text>
<text x="82.2" y="139.4">U1</text>
<text x="165.6" y="143.2">GND</text>
<text x="169.8" y="138.1">MPU-9250</text>
<text x="236.7" y="143.2">GND</text>
<text x="240.9" y="138.1">MPU-9250</text>
<text x="25.7" y="150.8">PWR_FLAG</text>
<text x="75.4" y="154.6">GND</text>
<text x="31.5" y="161">GND</text>
<text x="47" y="161">GND</text>
<text x="47" y="158.5">VIN1</text>
<text x="101.5" y="157.2">+3V3</text>
<text x="118" y="160.9">U3</text>
<text x="39" y="167.3">AMS1117-3.3</text>
<text x="44.3" y="164.8">U2</text>
<text x="97" y="167.3">SDA</text>
<text x="105.1" y="167.2" transform="rotate(-90 105.1 167.2)">V+</text>
<text x="105.5" y="167.3">ALERT</text>
<text x="112.8" y="163.5">TMP117xxDRV</text>
<text x="41.1" y="171.2">VI</text>
<text x="47.7" y="171.2">VO</text>
<text x="63.5" y="171.2">+3V3</text>
<text x="97" y="169.9">SCL</text>
<text x="134.4" y="171.2">+3V3</text>
<text x="156.2" y="173.7">J2</text>
<text x="34.3" y="177.5">C6</text>
<text x="46.7" y="174.8" transform="rotate(-90 46.7 174.8)">GND</text>
<text x="61" y="177.5">C8</text>
<text x="97" y="175">ADD0</text>
<text x="105.1" y="178.6" transform="rotate(-90 105.1 178.6)">GND</text>
<text x="135.6" y="178.8">GND</text>
<text x="156.2" y="176.2">Conn_01x04</text>
<text x="34.3" y="180">10uF</text>
<text x="43.7" y="183.9">GND</text>
<text x="61" y="180">22uF</text>
<text x="28.4" y="187.7">GND</text>
<text x="55.1" y="187.7">GND</text>
<text x="102.1" y="187.7">GND</text>
</g>
<g font-size="1.3">
<text x="149.9" y="43.1">CS3</text>
<text x="149.9" y="45.6">SCLK</text>
<text x="149.9" y="50.7">MISO</text>
<text x="149.9" y="48.1">MOSI</text>
<text x="248.9" y="50.7">SDA</text>
<text x="248.9" y="53.2">SCL</text>
<text x="105.4" y="57">TX</text>
<text x="105.4" y="59.6">RX</text>
<text x="105.4" y="64.6">SCLK</text>
<text x="105.4" y="67.2">MISO</text>
<text x="105.4" y="69.7">MOSI</text>
<text x="105.4" y="98.9">CS1</text>
<text x="105.4" y="101.5">CS2</text>
<text x="105.4" y="104">CS3</text>
<text x="105.4" y="107.8">SCL</text>
<text x="142.2" y="106.6">MOSI</text>
<text x="213.4" y="106.6">MOSI</text>
<text x="142.2" y="109.1">MISO</text>
<text x="142.2" y="111.6">SCLK</text>
<text x="213.4" y="109.1">MISO</text>
<text x="213.4" y="111.6">SCLK</text>
<text x="105.4" y="116.7">SDA</text>
<text x="142.2" y="114.2">CS1</text>
<text x="213.4" y="114.2">CS2</text>
<text x="86.4" y="166.2">SDA</text>
<text x="86.4" y="168.8">SCL</text>
<text x="143.5" y="172.6">TX</text>
<text x="143.5" y="175.1">RX</text>
</g>
<g font-size=".8" fill="#008484">
<text x="164.6" y="49.3">0</text>
<text x="165.3" y="51.8">1</text>
<text x="165.7" y="54.4">2</text>
<text x="175.4" y="56.9">3</text>
</g>
</svg>
